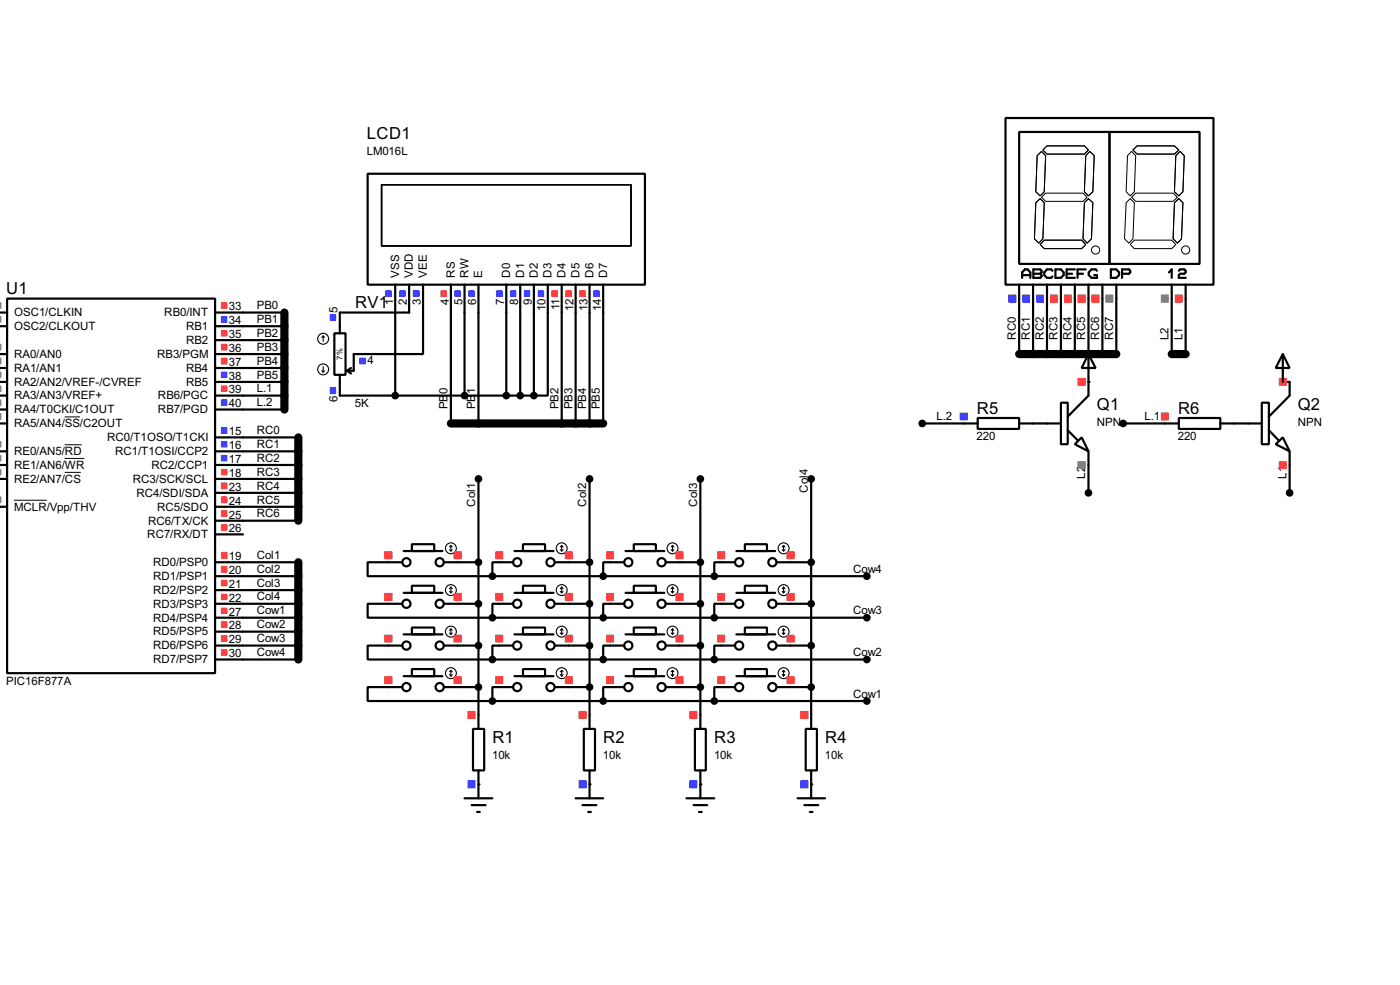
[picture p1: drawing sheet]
<svg xmlns="http://www.w3.org/2000/svg" width="256mm" height="180mm" viewBox="0 0 256 180" stroke-linecap="round" stroke-linejoin="round" font-family="sans-serif">
<path d="M52.1 57.2v17.8M82.6 77.5h27.9M186.7 64.8h17.8M214.7 64.8h2.5M54.7 80.1v15.2M54.7 102.9v17.8" fill="none" stroke="#000" stroke-width="1.5"/>
<g fill="none" stroke="#000" stroke-width=".4">
<path d="M67.4 31.8h50.8v20.3h-50.8zM184.2 21.6h38.1v30.5h-38.1zM186.7 24.2h16.6v24.1h-16.6zM203.3 24.2h16.5v24.1h-16.5zM0 57.2h1.3M0 59.7h1.3M1.3 54.7h38.1v68.5h-38.1zM39.4 57.2h12.7M39.4 59.7h12.7M72.4 52.1v20.3M75 52.1v5.1h-12.7v3.8M77.5 52.1v12.7h-12.7v3.1h-1.2"/>
<path d="M82.6 52.1v25.4M85.1 52.1v20.3M87.7 52.1v25.4M92.8 52.1v20.3M95.3 52.1v20.3M97.8 52.1v20.3M100.4 52.1v20.3h-2.6M102.9 52.1v25.4M105.5 52.1v25.4M108 52.1v25.4M110.5 52.1v25.4M186.7 52.1v12.7"/>
<path d="M187.3 50.9v-1l.5-.6h.5l.5 .6v1M187.3 50.4h1.5M189.3 52.1v12.7M189.3 49.3h1.3l.2 .3v.3l-.2 .2 .2 .3v.2l-.2 .3h-1.3zM189.3 50.1h1.3M191.8 52.1v12.7M192.8 49.6l-.2-.3h-.8l-.5 .6v.5l.5 .5h.8l.2-.3M193.4 49.3h1l.5 .6v.5l-.5 .5h-1zM194.4 52.1v12.7M195.4 50.1h1M196.9 52.1v12.7M196.9 49.3h-1.5v1.6h1.5"/>
<path d="M197.4 50.1h1M198.9 49.3h-1.5v1.6M199.4 52.1v20.3l-3.8 3.9M201 49.6l-.3-.3h-.7l-.5 .6v.5l.5 .5h1v-.5h-.5M202 52.1v12.7M203.5 49.3h1l.5 .6v.5l-.5 .5h-1zM204.5 52.1v12.7M205.6 50.1h1.2l.3-.2v-.3l-.3-.3h-1.2v1.6M214.2 49.9l.5-.6v1.6M214.7 52.1v12.7M216 49.6l.2-.3h.8l.2 .3v.3l-.2 .2h-.8l-.2 .3v.5h1.2M217.2 52.1v12.7"/>
<path d="M0 72.4h1.3M0 69.9h1.3M0 64.8h1.3M0 67.4h1.3M0 77.5h1.3M0 75h1.3M39.4 72.4h12.7M39.4 69.9h12.7M39.4 62.3h12.7M39.4 64.8h12.7M39.4 67.4h12.7M39.4 75h12.7"/>
<path d="M61.3 61h2v7.6h-2zM62.3 68.6v3.8h35.5M63.6 67.9l.7 .5M64.3 67.4l-.7 .5M169 77.5h10.1M179.1 76.5h7.6v2h-7.6zM186.7 77.5h7.7M194.4 73.7h1.2v7.6h-1.2zM195.6 78.8l1.8 1.8M199.4 64.8l1.3 2.6h-2.5zM205.8 77.5h10.2M216 76.5h7.6v2h-7.6z"/>
<path d="M223.6 77.5h7.6M231.2 73.7h1.3v7.6h-1.3zM232.5 78.8l1.7 1.8M235 64.8l1.3 2.6h-2.6zM235 64.8v5.1h1.3v2.5l-3.8 3.9M0 82.6h1.3M0 85.1h1.3M0 87.7h1.3M0 92.8h1.3M39.4 80.1h15.3M39.4 95.3h15.3M39.4 82.6h15.3"/>
<path d="M39.4 85.1h15.3M39.4 87.7h15.3M39.4 90.2h15.3M39.4 92.8h15.3M39.4 97.8h5.1M75.5 99.6h4.1v1.3h-4.1zM87.7 87.7v45.7M95.8 99.6h4.1v1.3h-4.1zM108 87.7v45.7M116.1 99.6h4.1v1.3h-4.1zM128.3 87.7v45.7M136.5 99.6h4v1.3h-4z"/>
<path d="M148.6 87.7v45.7M196.9 81.3l1.3-1.2 1.2 2.5zM199.4 82.6v7.6M233.7 81.3l1.3-1.2 1.3 2.5zM236.3 82.6v7.6M39.4 102.9h15.3M39.4 110.5h15.3M39.4 118.2h15.3M39.4 105.5h15.3M39.4 113.1h15.3M39.4 108h15.3M39.4 115.6h15.3"/>
<path d="M73.7 102.9h-6.3v2.6h22.8M73.7 110.5h-6.3v2.6h22.8M73.7 118.2h-6.3v2.5h22.8M74 100.9h7.1M74 108.5h7.1M74 116.1h7.1M75.5 107.2h4.1v1.3h-4.1zM75.5 114.9h4.1v1.2h-4.1zM81.3 102.9h6.4M81.3 110.5h6.4M81.3 118.2h6.4M90.2 105.5h68.6"/>
<path d="M90.2 113.1h68.6M94 102.9h-3.8v2.6M94 110.5h-3.8v2.6M94 118.2h-3.8v2.5M94.3 100.9h7.1M94.3 108.5h7.1M94.3 116.1h7.1M95.8 107.2h4.1v1.3h-4.1zM95.8 114.9h4.1v1.2h-4.1zM101.7 102.9h6.3M101.7 110.5h6.3M101.7 118.2h6.3"/>
<path d="M114.4 102.9h-3.9v2.6M114.4 110.5h-3.9v2.6M114.4 118.2h-3.9v2.5M114.6 100.9h7.1M114.6 108.5h7.1M114.6 116.1h7.1M116.1 107.2h4.1v1.3h-4.1zM116.1 114.9h4.1v1.2h-4.1zM122 102.9h6.3M122 110.5h6.3M122 118.2h6.3M134.7 102.9h-3.8v2.6"/>
<path d="M134.7 110.5h-3.8v2.6M134.7 118.2h-3.8v2.5M134.9 100.9h7.1M134.9 108.5h7.1M134.9 116.1h7.1M136.5 107.2h4v1.3h-4zM136.5 114.9h4v1.2h-4zM142.3 102.9h6.3M142.3 110.5h6.3M142.3 118.2h6.3M39.4 120.7h15.3M73.7 125.8h-6.3v2.5h22.8"/>
<path d="M74 123.8h7.1M75.5 122.5h4.1v1.3h-4.1zM81.3 125.8h6.4M86.7 133.4h2v7.6h-2zM90.2 120.7h68.6M90.2 128.3h68.6M94 125.8h-3.8v2.5M94.3 123.8h7.1M95.8 122.5h4.1v1.3h-4.1zM101.7 125.8h6.3M107 133.4h2v7.6h-2zM114.4 125.8h-3.9v2.5"/>
<path d="M114.6 123.8h7.1M116.1 122.5h4.1v1.3h-4.1zM122 125.8h6.3M127.3 133.4h2v7.6h-2zM134.7 125.8h-3.8v2.5M134.9 123.8h7.1M136.5 122.5h4v1.3h-4zM142.3 125.8h6.3M147.6 133.4h2.1v7.6h-2.1zM85.1 146.1h5.1M86.4 147.4h2.6M87.4 148.6h.5"/>
<path d="M87.7 141v5.1M105.5 146.1h5M106.7 147.4h2.6M107.8 148.6h.5M108 141v5.1M125.8 146.1h5.1M127.1 147.4h2.5M128.1 148.6h.5M128.3 141v5.1M146.1 146.1h5.1M147.4 147.4h2.5M148.4 148.6h.5"/>
<path d="M148.6 141v5.1"/>
<circle cx="74.4" cy="102.9" r=".75"/>
<circle cx="74.4" cy="110.5" r=".75"/>
<circle cx="74.4" cy="118.2" r=".75"/>
<circle cx="80.5" cy="118.2" r=".75"/>
<circle cx="80.5" cy="102.9" r=".75"/>
<circle cx="80.5" cy="110.5" r=".75"/>
<circle cx="94.7" cy="118.2" r=".75"/>
<circle cx="94.7" cy="110.5" r=".75"/>
<circle cx="94.7" cy="102.9" r=".75"/>
<circle cx="100.8" cy="110.5" r=".75"/>
<circle cx="100.8" cy="118.2" r=".75"/>
<circle cx="100.8" cy="102.9" r=".75"/>
<circle cx="115.1" cy="110.5" r=".75"/>
<circle cx="115.1" cy="118.2" r=".75"/>
<circle cx="115.1" cy="102.9" r=".75"/>
<circle cx="121.2" cy="102.9" r=".75"/>
<circle cx="121.2" cy="110.5" r=".75"/>
<circle cx="121.2" cy="118.2" r=".75"/>
<circle cx="135.4" cy="118.2" r=".75"/>
<circle cx="135.4" cy="102.9" r=".75"/>
<circle cx="135.4" cy="110.5" r=".75"/>
<circle cx="141.5" cy="118.2" r=".75"/>
<circle cx="141.5" cy="110.5" r=".75"/>
<circle cx="141.5" cy="102.9" r=".75"/>
<circle cx="74.4" cy="125.8" r=".75"/>
<circle cx="80.5" cy="125.8" r=".75"/>
<circle cx="94.7" cy="125.8" r=".75"/>
<circle cx="100.8" cy="125.8" r=".75"/>
<circle cx="115.1" cy="125.8" r=".75"/>
<circle cx="121.2" cy="125.8" r=".75"/>
<circle cx="135.4" cy="125.8" r=".75"/>
<circle cx="141.5" cy="125.8" r=".75"/>
</g>
<g fill="#000">
<circle cx="199.4" cy="69.9" r=".2"/>
<circle cx="87.7" cy="143.6" r=".2"/>
<circle cx="108" cy="143.6" r=".2"/>
<circle cx="128.3" cy="143.6" r=".2"/>
<circle cx="148.6" cy="143.6" r=".2"/>
</g>
<g fill="none" stroke="#000" stroke-width=".2">
<path d="M59 67.9l.2 .2M59.2 61.5l-.2 .3M59.2 61.5l.3 .3M59.2 61.5v1M59.2 67.1v1M59.5 67.9l-.3 .2M82.6 99.9v1M82.6 99.9l-.2 .2M82.6 99.9l.3 .2M102.9 99.9v1M102.9 99.9l-.2 .2M102.9 99.9l.3 .2"/>
<path d="M123.2 99.9v1M123.2 99.9l-.2 .2M123.2 99.9l.3 .2M143.6 99.9v1M143.6 99.9l-.3 .2M143.6 99.9l.2 .2M82.4 100.6l.2 .3M82.4 108.3l.2 .2M82.4 115.9l.2 .2M82.6 107.5v1M82.6 115.1v1M82.6 107.5l-.2 .3"/>
<path d="M82.6 107.5l.3 .3M82.6 115.1l-.2 .3M82.6 115.1l.3 .3M82.9 100.6l-.3 .3M82.9 108.3l-.3 .2M82.9 115.9l-.3 .2M102.7 100.6l.2 .3M102.7 108.3l.2 .2M102.7 115.9l.2 .2M102.9 107.5v1M102.9 115.1v1M102.9 107.5l-.2 .3"/>
<path d="M102.9 107.5l.3 .3M102.9 115.1l-.2 .3M102.9 115.1l.3 .3M103.2 100.6l-.3 .3M103.2 108.3l-.3 .2M103.2 115.9l-.3 .2M123 100.6l.2 .3M123 108.3l.2 .2M123 115.9l.2 .2M123.2 107.5v1M123.2 115.1v1M123.2 107.5l-.2 .3"/>
<path d="M123.2 107.5l.3 .3M123.2 115.1l-.2 .3M123.2 115.1l.3 .3M123.5 100.6l-.3 .3M123.5 108.3l-.3 .2M123.5 115.9l-.3 .2M143.3 100.6l.3 .3M143.3 108.3l.3 .2M143.3 115.9l.3 .2M143.6 107.5v1M143.6 115.1v1M143.6 107.5l-.3 .3"/>
<path d="M143.6 107.5l.2 .3M143.6 115.1l-.3 .3M143.6 115.1l.2 .3M143.8 100.6l-.2 .3M143.8 108.3l-.2 .2M143.8 115.9l-.2 .2M82.4 123.5l.2 .3M82.6 122.7v1.1M82.6 122.7l-.2 .3M82.6 122.7l.3 .3M82.9 123.5l-.3 .3M102.7 123.5l.2 .3"/>
<path d="M102.9 122.7v1.1M102.9 122.7l-.2 .3M102.9 122.7l.3 .3M103.2 123.5l-.3 .3M123 123.5l.2 .3M123.2 122.7v1.1M123.2 122.7l-.2 .3M123.2 122.7l.3 .3M123.5 123.5l-.3 .3M143.3 123.5l.3 .3M143.6 122.7v1.1M143.6 122.7l-.3 .3"/>
<path d="M143.6 122.7l.2 .3M143.8 123.5l-.2 .3"/>
<circle cx="59.2" cy="62" r="1"/>
<circle cx="59.2" cy="67.6" r="1"/>
<circle cx="82.6" cy="100.4" r="1"/>
<circle cx="82.6" cy="115.6" r="1"/>
<circle cx="82.6" cy="108" r="1"/>
<circle cx="102.9" cy="108" r="1"/>
<circle cx="102.9" cy="100.4" r="1"/>
<circle cx="102.9" cy="115.6" r="1"/>
<circle cx="123.2" cy="108" r="1"/>
<circle cx="123.2" cy="100.4" r="1"/>
<circle cx="123.2" cy="115.6" r="1"/>
<circle cx="143.5" cy="100.4" r="1"/>
<circle cx="143.5" cy="108" r="1"/>
<circle cx="143.5" cy="115.6" r="1"/>
<circle cx="82.6" cy="123.2" r="1"/>
<circle cx="102.9" cy="123.2" r="1"/>
<circle cx="123.2" cy="123.2" r="1"/>
<circle cx="143.5" cy="123.2" r="1"/>
</g>
<g fill="none" stroke="#ff4040" stroke-width=".18">
<path d="M40.6 55.4h1M40.6 55.5h1M40.6 55.6h1M40.6 55.7h1M40.6 55.8h1M40.6 55.9h1M40.6 56h1M40.6 56.1h1M40.6 56.2h1M40.6 56.3h1M40.6 56.4h1M80.8 53.3h1"/>
<path d="M80.8 53.4h1M80.8 53.5h1M80.8 53.6h1M80.8 53.7h1M80.8 53.8h1M80.8 53.9h1M80.8 54h1M80.8 54.1h1M80.8 54.2h1M80.8 54.3h1M101.1 53.3h1.1M101.1 53.4h1.1"/>
<path d="M101.1 53.5h1.1M101.1 53.6h1.1M101.1 53.7h1.1M101.1 53.8h1.1M101.1 53.9h1.1M101.1 54h1.1M101.1 54.1h1.1M101.1 54.2h1.1M101.1 54.3h1.1M103.7 53.3h1M103.7 53.4h1M103.7 53.5h1"/>
<path d="M103.7 53.6h1M103.7 53.7h1M103.7 53.8h1M103.7 53.9h1M103.7 54h1M103.7 54.1h1M103.7 54.2h1M103.7 54.3h1M106.2 53.3h1M106.2 53.4h1M106.2 53.5h1M106.2 53.6h1"/>
<path d="M106.2 53.7h1M106.2 53.8h1M106.2 53.9h1M106.2 54h1M106.2 54.1h1M106.2 54.2h1M106.2 54.3h1M192.5 54h1.2M192.5 54.1h1.2M192.5 54.2h1.2M192.5 54.3h1.2M192.5 54.4h1.2"/>
<path d="M192.5 54.5h1.2M192.5 54.6h1.2M192.5 54.7h1.2M192.5 54.8h1.2M192.5 54.9h1.2M192.5 55h1.2M192.5 55.1h1.2M192.5 55.2h1.2M192.5 55.3h1.2M195 54h1.3M195 54.1h1.3M195 54.2h1.3"/>
<path d="M195 54.3h1.3M195 54.4h1.3M195 54.5h1.3M195 54.6h1.3M195 54.7h1.3M195 54.8h1.3M195 54.9h1.3M195 55h1.3M195 55.1h1.3M195 55.2h1.3M195 55.3h1.3M197.5 54h1.3"/>
<path d="M197.5 54.1h1.3M197.5 54.2h1.3M197.5 54.3h1.3M197.5 54.4h1.3M197.5 54.5h1.3M197.5 54.6h1.3M197.5 54.7h1.3M197.5 54.8h1.3M197.5 54.9h1.3M197.5 55h1.3M197.5 55.1h1.3M197.5 55.2h1.3"/>
<path d="M197.5 55.3h1.3M200.1 54h1.2M200.1 54.1h1.2M200.1 54.2h1.2M200.1 54.3h1.2M200.1 54.4h1.2M200.1 54.5h1.2M200.1 54.6h1.2M200.1 54.7h1.2M200.1 54.8h1.2M200.1 54.9h1.2M200.1 55h1.2"/>
<path d="M200.1 55.1h1.2M200.1 55.2h1.2M200.1 55.3h1.2M215.3 54h1.3M215.3 54.1h1.3M215.3 54.2h1.3M215.3 54.3h1.3M215.3 54.4h1.3M215.3 54.5h1.3M215.3 54.6h1.3M215.3 54.7h1.3M215.3 54.8h1.3"/>
<path d="M215.3 54.9h1.3M215.3 55h1.3M215.3 55.1h1.3M215.3 55.2h1.3M215.3 55.3h1.3M40.6 70.7h1M40.6 70.8h1M40.6 70.9h1M40.6 71h1M40.6 71.1h1M40.6 71.2h1M40.6 71.3h1"/>
<path d="M40.6 71.4h1M40.6 71.5h1M40.6 71.6h1M40.6 71.7h1M40.6 65.6h1M40.6 65.7h1M40.6 65.8h1M40.6 65.9h1M40.6 66h1M40.6 66.1h1M40.6 66.2h1M40.6 66.3h1"/>
<path d="M40.6 66.4h1M40.6 66.5h1M40.6 66.6h1M40.6 63h1M40.6 63.1h1M40.6 63.2h1M40.6 63.3h1M40.6 63.4h1M40.6 63.5h1M40.6 63.6h1M40.6 63.7h1M40.6 63.8h1"/>
<path d="M40.6 63.9h1M40.6 64h1M40.6 64.1h1M40.6 60.5h1M40.6 60.6h1M40.6 60.7h1M40.6 60.8h1M40.6 60.9h1M40.6 61h1M40.6 61.1h1M40.6 61.2h1M40.6 61.3h1"/>
<path d="M40.6 61.4h1M40.6 61.5h1M197.5 69.3h1.3M197.5 69.4h1.3M197.5 69.5h1.3M197.5 69.6h1.3M197.5 69.7h1.3M197.5 69.8h1.3M197.5 69.9h1.3M197.5 70h1.3M197.5 70.1h1.3M197.5 70.2h1.3"/>
<path d="M197.5 70.3h1.3M197.5 70.4h1.3M197.5 70.5h1.3M212.8 75.6h1.2M212.8 75.7h1.2M212.8 75.8h1.2M212.8 75.9h1.2M212.8 76h1.2M212.8 76.1h1.2M212.8 76.2h1.2M212.8 76.3h1.2M212.8 76.4h1.2"/>
<path d="M212.8 76.5h1.2M212.8 76.6h1.2M212.8 76.7h1.2M212.8 76.8h1.2M212.8 76.9h1.2M234.4 69.3h1.2M234.4 69.4h1.2M234.4 69.5h1.2M234.4 69.6h1.2M234.4 69.7h1.2M234.4 69.8h1.2M234.4 69.9h1.2"/>
<path d="M234.4 70h1.2M234.4 70.1h1.2M234.4 70.2h1.2M234.4 70.3h1.2M234.4 70.4h1.2M234.4 70.5h1.2M40.6 85.9h1M40.6 86h1M40.6 86.1h1M40.6 86.2h1M40.6 86.3h1M40.6 86.4h1"/>
<path d="M40.6 86.5h1M40.6 86.6h1M40.6 86.7h1M40.6 86.8h1M40.6 86.9h1M40.6 96.1h1M40.6 96.2h1M40.6 96.3h1M40.6 96.4h1M40.6 96.5h1M40.6 96.6h1M40.6 96.7h1"/>
<path d="M40.6 96.8h1M40.6 96.9h1M40.6 97h1M40.6 97.1h1M40.6 93.5h1M40.6 93.6h1M40.6 93.7h1M40.6 93.8h1M40.6 93.9h1M40.6 94h1M40.6 94.1h1M40.6 94.2h1"/>
<path d="M40.6 94.3h1M40.6 94.4h1M40.6 94.5h1M40.6 91h1M40.6 91.1h1M40.6 91.2h1M40.6 91.3h1M40.6 91.4h1M40.6 91.5h1M40.6 91.6h1M40.6 91.7h1M40.6 91.8h1"/>
<path d="M40.6 91.9h1M40.6 92h1M40.6 88.4h1M40.6 88.5h1M40.6 88.6h1M40.6 88.7h1M40.6 88.8h1M40.6 88.9h1M40.6 89h1M40.6 89.1h1M40.6 89.2h1M40.6 89.3h1"/>
<path d="M40.6 89.4h1M40.6 89.5h1M234.4 84.5h1.2M234.4 84.6h1.2M234.4 84.7h1.2M234.4 84.8h1.2M234.4 84.9h1.2M234.4 85h1.2M234.4 85.1h1.2M234.4 85.2h1.2M234.4 85.3h1.2M234.4 85.4h1.2"/>
<path d="M234.4 85.5h1.2M234.4 85.6h1.2M234.4 85.7h1.2M234.4 85.8h1.2M40.6 101.1h1M40.6 101.2h1M40.6 101.3h1M40.6 101.4h1M40.6 101.5h1M40.6 101.6h1M40.6 101.7h1M40.6 101.8h1"/>
<path d="M40.6 101.9h1M40.6 102h1M40.6 102.1h1M40.6 102.2h1M40.6 108.8h1M40.6 108.9h1M40.6 109h1M40.6 109.1h1M40.6 109.2h1M40.6 109.3h1M40.6 109.4h1M40.6 109.5h1"/>
<path d="M40.6 109.6h1M40.6 109.7h1M40.6 109.8h1M40.6 116.4h1M40.6 116.5h1M40.6 116.6h1M40.6 116.7h1M40.6 116.8h1M40.6 116.9h1M40.6 117h1M40.6 117.1h1M40.6 117.2h1"/>
<path d="M40.6 117.3h1M40.6 117.4h1M40.6 103.7h1M40.6 103.8h1M40.6 103.9h1M40.6 104h1M40.6 104.1h1M40.6 104.2h1M40.6 104.3h1M40.6 104.4h1M40.6 104.5h1M40.6 104.6h1"/>
<path d="M40.6 104.7h1M40.6 118.9h1M40.6 119h1M40.6 119.1h1M40.6 119.2h1M40.6 119.3h1M40.6 119.4h1M40.6 119.5h1M40.6 119.6h1M40.6 119.7h1M40.6 119.8h1M40.6 119.9h1"/>
<path d="M40.6 113.8h1M40.6 113.9h1M40.6 114h1M40.6 114.1h1M40.6 114.2h1M40.6 114.3h1M40.6 114.4h1M40.6 114.5h1M40.6 114.6h1M40.6 114.7h1M40.6 114.8h1M40.6 114.9h1"/>
<path d="M40.6 111.3h1M40.6 111.4h1M40.6 111.5h1M40.6 111.6h1M40.6 111.7h1M40.6 111.8h1M40.6 111.9h1M40.6 112h1M40.6 112.1h1M40.6 112.2h1M40.6 112.3h1M40.6 106.2h1"/>
<path d="M40.6 106.3h1M40.6 106.4h1M40.6 106.5h1M40.6 106.6h1M40.6 106.7h1M40.6 106.8h1M40.6 106.9h1M40.6 107h1M40.6 107.1h1M40.6 107.2h1M70.5 101h1.3M70.5 101.1h1.3"/>
<path d="M70.5 101.2h1.3M70.5 101.3h1.3M70.5 101.4h1.3M70.5 101.5h1.3M70.5 101.6h1.3M70.5 101.7h1.3M70.5 101.8h1.3M70.5 101.9h1.3M70.5 102h1.3M70.5 102.1h1.3M70.5 102.2h1.3M70.5 102.3h1.3"/>
<path d="M70.5 108.6h1.3M70.5 108.7h1.3M70.5 108.8h1.3M70.5 108.9h1.3M70.5 109h1.3M70.5 109.1h1.3M70.5 109.2h1.3M70.5 109.3h1.3M70.5 109.4h1.3M70.5 109.5h1.3M70.5 109.6h1.3M70.5 109.7h1.3"/>
<path d="M70.5 109.8h1.3M70.5 109.9h1.3M70.5 116.3h1.3M70.5 116.4h1.3M70.5 116.5h1.3M70.5 116.6h1.3M70.5 116.7h1.3M70.5 116.8h1.3M70.5 116.9h1.3M70.5 117h1.3M70.5 117.1h1.3M70.5 117.2h1.3"/>
<path d="M70.5 117.3h1.3M70.5 117.4h1.3M70.5 117.5h1.3M83.2 101h1.3M83.2 101.1h1.3M83.2 101.2h1.3M83.2 101.3h1.3M83.2 101.4h1.3M83.2 101.5h1.3M83.2 101.6h1.3M83.2 101.7h1.3M83.2 101.8h1.3"/>
<path d="M83.2 101.9h1.3M83.2 102h1.3M83.2 102.1h1.3M83.2 102.2h1.3M83.2 102.3h1.3M83.2 108.6h1.3M83.2 108.7h1.3M83.2 108.8h1.3M83.2 108.9h1.3M83.2 109h1.3M83.2 109.1h1.3M83.2 109.2h1.3"/>
<path d="M83.2 109.3h1.3M83.2 109.4h1.3M83.2 109.5h1.3M83.2 109.6h1.3M83.2 109.7h1.3M83.2 109.8h1.3M83.2 109.9h1.3M83.2 116.3h1.3M83.2 116.4h1.3M83.2 116.5h1.3M83.2 116.6h1.3M83.2 116.7h1.3"/>
<path d="M83.2 116.8h1.3M83.2 116.9h1.3M83.2 117h1.3M83.2 117.1h1.3M83.2 117.2h1.3M83.2 117.3h1.3M83.2 117.4h1.3M83.2 117.5h1.3M90.9 101h1.2M90.9 101.1h1.2M90.9 101.2h1.2M90.9 101.3h1.2"/>
<path d="M90.9 101.4h1.2M90.9 101.5h1.2M90.9 101.6h1.2M90.9 101.7h1.2M90.9 101.8h1.2M90.9 101.9h1.2M90.9 102h1.2M90.9 102.1h1.2M90.9 102.2h1.2M90.9 102.3h1.2M90.9 108.6h1.2M90.9 108.7h1.2"/>
<path d="M90.9 108.8h1.2M90.9 108.9h1.2M90.9 109h1.2M90.9 109.1h1.2M90.9 109.2h1.2M90.9 109.3h1.2M90.9 109.4h1.2M90.9 109.5h1.2M90.9 109.6h1.2M90.9 109.7h1.2M90.9 109.8h1.2M90.9 109.9h1.2"/>
<path d="M90.9 116.3h1.2M90.9 116.4h1.2M90.9 116.5h1.2M90.9 116.6h1.2M90.9 116.7h1.2M90.9 116.8h1.2M90.9 116.9h1.2M90.9 117h1.2M90.9 117.1h1.2M90.9 117.2h1.2M90.9 117.3h1.2M90.9 117.4h1.2"/>
<path d="M90.9 117.5h1.2M103.6 101h1.2M103.6 101.1h1.2M103.6 101.2h1.2M103.6 101.3h1.2M103.6 101.4h1.2M103.6 101.5h1.2M103.6 101.6h1.2M103.6 101.7h1.2M103.6 101.8h1.2M103.6 101.9h1.2M103.6 102h1.2"/>
<path d="M103.6 102.1h1.2M103.6 102.2h1.2M103.6 102.3h1.2M103.6 108.6h1.2M103.6 108.7h1.2M103.6 108.8h1.2M103.6 108.9h1.2M103.6 109h1.2M103.6 109.1h1.2M103.6 109.2h1.2M103.6 109.3h1.2M103.6 109.4h1.2"/>
<path d="M103.6 109.5h1.2M103.6 109.6h1.2M103.6 109.7h1.2M103.6 109.8h1.2M103.6 109.9h1.2M103.6 116.3h1.2M103.6 116.4h1.2M103.6 116.5h1.2M103.6 116.6h1.2M103.6 116.7h1.2M103.6 116.8h1.2M103.6 116.9h1.2"/>
<path d="M103.6 117h1.2M103.6 117.1h1.2M103.6 117.2h1.2M103.6 117.3h1.2M103.6 117.4h1.2M103.6 117.5h1.2M111.2 101h1.2M111.2 101.1h1.2M111.2 101.2h1.2M111.2 101.3h1.2M111.2 101.4h1.2M111.2 101.5h1.2"/>
<path d="M111.2 101.6h1.2M111.2 101.7h1.2M111.2 101.8h1.2M111.2 101.9h1.2M111.2 102h1.2M111.2 102.1h1.2M111.2 102.2h1.2M111.2 102.3h1.2M111.2 108.6h1.2M111.2 108.7h1.2M111.2 108.8h1.2M111.2 108.9h1.2"/>
<path d="M111.2 109h1.2M111.2 109.1h1.2M111.2 109.2h1.2M111.2 109.3h1.2M111.2 109.4h1.2M111.2 109.5h1.2M111.2 109.6h1.2M111.2 109.7h1.2M111.2 109.8h1.2M111.2 109.9h1.2M111.2 116.3h1.2M111.2 116.4h1.2"/>
<path d="M111.2 116.5h1.2M111.2 116.6h1.2M111.2 116.7h1.2M111.2 116.8h1.2M111.2 116.9h1.2M111.2 117h1.2M111.2 117.1h1.2M111.2 117.2h1.2M111.2 117.3h1.2M111.2 117.4h1.2M111.2 117.5h1.2M123.9 101h1.2"/>
<path d="M123.9 101.1h1.2M123.9 101.2h1.2M123.9 101.3h1.2M123.9 101.4h1.2M123.9 101.5h1.2M123.9 101.6h1.2M123.9 101.7h1.2M123.9 101.8h1.2M123.9 101.9h1.2M123.9 102h1.2M123.9 102.1h1.2M123.9 102.2h1.2"/>
<path d="M123.9 102.3h1.2M123.9 108.6h1.2M123.9 108.7h1.2M123.9 108.8h1.2M123.9 108.9h1.2M123.9 109h1.2M123.9 109.1h1.2M123.9 109.2h1.2M123.9 109.3h1.2M123.9 109.4h1.2M123.9 109.5h1.2M123.9 109.6h1.2"/>
<path d="M123.9 109.7h1.2M123.9 109.8h1.2M123.9 109.9h1.2M123.9 116.3h1.2M123.9 116.4h1.2M123.9 116.5h1.2M123.9 116.6h1.2M123.9 116.7h1.2M123.9 116.8h1.2M123.9 116.9h1.2M123.9 117h1.2M123.9 117.1h1.2"/>
<path d="M123.9 117.2h1.2M123.9 117.3h1.2M123.9 117.4h1.2M123.9 117.5h1.2M131.5 101h1.3M131.5 101.1h1.3M131.5 101.2h1.3M131.5 101.3h1.3M131.5 101.4h1.3M131.5 101.5h1.3M131.5 101.6h1.3M131.5 101.7h1.3"/>
<path d="M131.5 101.8h1.3M131.5 101.9h1.3M131.5 102h1.3M131.5 102.1h1.3M131.5 102.2h1.3M131.5 102.3h1.3M131.5 108.6h1.3M131.5 108.7h1.3M131.5 108.8h1.3M131.5 108.9h1.3M131.5 109h1.3M131.5 109.1h1.3"/>
<path d="M131.5 109.2h1.3M131.5 109.3h1.3M131.5 109.4h1.3M131.5 109.5h1.3M131.5 109.6h1.3M131.5 109.7h1.3M131.5 109.8h1.3M131.5 109.9h1.3M131.5 116.3h1.3M131.5 116.4h1.3M131.5 116.5h1.3M131.5 116.6h1.3"/>
<path d="M131.5 116.7h1.3M131.5 116.8h1.3M131.5 116.9h1.3M131.5 117h1.3M131.5 117.1h1.3M131.5 117.2h1.3M131.5 117.3h1.3M131.5 117.4h1.3M131.5 117.5h1.3M144.2 101h1.3M144.2 101.1h1.3M144.2 101.2h1.3"/>
<path d="M144.2 101.3h1.3M144.2 101.4h1.3M144.2 101.5h1.3M144.2 101.6h1.3M144.2 101.7h1.3M144.2 101.8h1.3M144.2 101.9h1.3M144.2 102h1.3M144.2 102.1h1.3M144.2 102.2h1.3M144.2 102.3h1.3M144.2 108.6h1.3"/>
<path d="M144.2 108.7h1.3M144.2 108.8h1.3M144.2 108.9h1.3M144.2 109h1.3M144.2 109.1h1.3M144.2 109.2h1.3M144.2 109.3h1.3M144.2 109.4h1.3M144.2 109.5h1.3M144.2 109.6h1.3M144.2 109.7h1.3M144.2 109.8h1.3"/>
<path d="M144.2 109.9h1.3M144.2 116.3h1.3M144.2 116.4h1.3M144.2 116.5h1.3M144.2 116.6h1.3M144.2 116.7h1.3M144.2 116.8h1.3M144.2 116.9h1.3M144.2 117h1.3M144.2 117.1h1.3M144.2 117.2h1.3M144.2 117.3h1.3"/>
<path d="M144.2 117.4h1.3M144.2 117.5h1.3M70.5 123.9h1.3M70.5 124h1.3M70.5 124.1h1.3M70.5 124.2h1.3M70.5 124.3h1.3M70.5 124.4h1.3M70.5 124.5h1.3M70.5 124.6h1.3M70.5 124.7h1.3M70.5 124.8h1.3"/>
<path d="M70.5 124.9h1.3M70.5 125h1.3M70.5 125.1h1.3M83.2 123.9h1.3M83.2 124h1.3M83.2 124.1h1.3M83.2 124.2h1.3M83.2 124.3h1.3M83.2 124.4h1.3M83.2 124.5h1.3M83.2 124.6h1.3M83.2 124.7h1.3"/>
<path d="M83.2 124.8h1.3M83.2 124.9h1.3M83.2 125h1.3M83.2 125.1h1.3M85.8 130.2h1.2M85.8 130.3h1.2M85.8 130.4h1.2M85.8 130.5h1.2M85.8 130.6h1.2M85.8 130.7h1.2M85.8 130.8h1.2M85.8 130.9h1.2"/>
<path d="M85.8 131h1.2M85.8 131.1h1.2M85.8 131.2h1.2M85.8 131.3h1.2M85.8 131.4h1.2M85.8 131.5h1.2M90.9 123.9h1.2M90.9 124h1.2M90.9 124.1h1.2M90.9 124.2h1.2M90.9 124.3h1.2M90.9 124.4h1.2"/>
<path d="M90.9 124.5h1.2M90.9 124.6h1.2M90.9 124.7h1.2M90.9 124.8h1.2M90.9 124.9h1.2M90.9 125h1.2M90.9 125.1h1.2M103.6 123.9h1.2M103.6 124h1.2M103.6 124.1h1.2M103.6 124.2h1.2M103.6 124.3h1.2"/>
<path d="M103.6 124.4h1.2M103.6 124.5h1.2M103.6 124.6h1.2M103.6 124.7h1.2M103.6 124.8h1.2M103.6 124.9h1.2M103.6 125h1.2M103.6 125.1h1.2M106.1 130.2h1.3M106.1 130.3h1.3M106.1 130.4h1.3M106.1 130.5h1.3"/>
<path d="M106.1 130.6h1.3M106.1 130.7h1.3M106.1 130.8h1.3M106.1 130.9h1.3M106.1 131h1.3M106.1 131.1h1.3M106.1 131.2h1.3M106.1 131.3h1.3M106.1 131.4h1.3M106.1 131.5h1.3M111.2 123.9h1.2M111.2 124h1.2"/>
<path d="M111.2 124.1h1.2M111.2 124.2h1.2M111.2 124.3h1.2M111.2 124.4h1.2M111.2 124.5h1.2M111.2 124.6h1.2M111.2 124.7h1.2M111.2 124.8h1.2M111.2 124.9h1.2M111.2 125h1.2M111.2 125.1h1.2M123.9 123.9h1.2"/>
<path d="M123.9 124h1.2M123.9 124.1h1.2M123.9 124.2h1.2M123.9 124.3h1.2M123.9 124.4h1.2M123.9 124.5h1.2M123.9 124.6h1.2M123.9 124.7h1.2M123.9 124.8h1.2M123.9 124.9h1.2M123.9 125h1.2M123.9 125.1h1.2"/>
<path d="M126.4 130.2h1.3M126.4 130.3h1.3M126.4 130.4h1.3M126.4 130.5h1.3M126.4 130.6h1.3M126.4 130.7h1.3M126.4 130.8h1.3M126.4 130.9h1.3M126.4 131h1.3M126.4 131.1h1.3M126.4 131.2h1.3M126.4 131.3h1.3"/>
<path d="M126.4 131.4h1.3M126.4 131.5h1.3M131.5 123.9h1.3M131.5 124h1.3M131.5 124.1h1.3M131.5 124.2h1.3M131.5 124.3h1.3M131.5 124.4h1.3M131.5 124.5h1.3M131.5 124.6h1.3M131.5 124.7h1.3M131.5 124.8h1.3"/>
<path d="M131.5 124.9h1.3M131.5 125h1.3M131.5 125.1h1.3M144.2 123.9h1.3M144.2 124h1.3M144.2 124.1h1.3M144.2 124.2h1.3M144.2 124.3h1.3M144.2 124.4h1.3M144.2 124.5h1.3M144.2 124.6h1.3M144.2 124.7h1.3"/>
<path d="M144.2 124.8h1.3M144.2 124.9h1.3M144.2 125h1.3M144.2 125.1h1.3M146.7 130.2h1.3M146.7 130.3h1.3M146.7 130.4h1.3M146.7 130.5h1.3M146.7 130.6h1.3M146.7 130.7h1.3M146.7 130.8h1.3M146.7 130.9h1.3"/>
<path d="M146.7 131h1.3M146.7 131.1h1.3M146.7 131.2h1.3M146.7 131.3h1.3M146.7 131.4h1.3M146.7 131.5h1.3"/>
</g>
<g fill="#000" stroke="#000" stroke-width=".4">
<circle cx="72.4" cy="72.4" r=".5"/>
<circle cx="85.1" cy="72.4" r=".5"/>
<circle cx="92.7" cy="72.4" r=".5"/>
<circle cx="95.3" cy="72.4" r=".5"/>
<circle cx="97.8" cy="72.4" r=".5"/>
<circle cx="168.9" cy="77.5" r=".5"/>
<circle cx="205.7" cy="77.5" r=".5"/>
<circle cx="87.6" cy="87.7" r=".5"/>
<circle cx="108" cy="87.7" r=".5"/>
<circle cx="128.3" cy="87.7" r=".5"/>
<circle cx="148.6" cy="87.7" r=".5"/>
<circle cx="199.4" cy="90.2" r=".5"/>
<circle cx="236.2" cy="90.2" r=".5"/>
<circle cx="87.6" cy="102.9" r=".5"/>
<circle cx="87.6" cy="118.2" r=".5"/>
<circle cx="87.6" cy="110.5" r=".5"/>
<circle cx="90.2" cy="105.5" r=".5"/>
<circle cx="90.2" cy="113.1" r=".5"/>
<circle cx="108" cy="118.2" r=".5"/>
<circle cx="108" cy="102.9" r=".5"/>
<circle cx="108" cy="110.5" r=".5"/>
<circle cx="110.5" cy="113.1" r=".5"/>
<circle cx="110.5" cy="105.5" r=".5"/>
<circle cx="128.3" cy="118.2" r=".5"/>
<circle cx="128.3" cy="102.9" r=".5"/>
<circle cx="128.3" cy="110.5" r=".5"/>
<circle cx="130.8" cy="113.1" r=".5"/>
<circle cx="130.8" cy="105.5" r=".5"/>
<circle cx="148.6" cy="102.9" r=".5"/>
<circle cx="148.6" cy="110.5" r=".5"/>
<circle cx="148.6" cy="118.2" r=".5"/>
<circle cx="158.8" cy="113.1" r=".5"/>
<circle cx="158.8" cy="105.5" r=".5"/>
<circle cx="87.6" cy="125.8" r=".5"/>
<circle cx="90.2" cy="120.7" r=".5"/>
<circle cx="90.2" cy="128.3" r=".5"/>
<circle cx="108" cy="125.8" r=".5"/>
<circle cx="110.5" cy="128.3" r=".5"/>
<circle cx="110.5" cy="120.7" r=".5"/>
<circle cx="128.3" cy="125.8" r=".5"/>
<circle cx="130.8" cy="128.3" r=".5"/>
<circle cx="130.8" cy="120.7" r=".5"/>
<circle cx="148.6" cy="125.8" r=".5"/>
<circle cx="158.8" cy="120.7" r=".5"/>
<circle cx="158.8" cy="128.3" r=".5"/>
</g>
<g fill="none" stroke="#000" stroke-width=".18">
<path d="M189.8 37.1l.8-.7 .7 .7-.2 6.6-.8 .8-.8-.8zM190 28.5l.8-.8 .8 .8-.3 6.6-.7 .8-.8-.8zM190.8 36.1l.8-.7h6.8l.8 .7-.8 .8h-6.8zM191.1 27.5l.7-.8h6.9l.7 .8-.7 .7h-6.9zM198.7 37.1l.7-.7 .8 .7-.2 6.6-.8 .8-.8-.8zM199.7 27.7l.8 .8-.3 6.6-.8 .8-.7-.8 .2-6.6zM206.3 37.1l.8-.7 .7 .7-.2 6.6-.8 .8-.8-.8zM207.3 36.1l.8-.7h6.8l.8 .7-.8 .8h-6.8zM207.3 27.7l.8 .8-.3 6.6-.7 .8-.8-.8 .3-6.6zM208.3 26.7h6.9l.8 .8-.8 .7h-6.9l-.7-.7zM215.2 37.1l.8-.7 .7 .7-.2 6.6-.8 .8-.8-.8zM215.4 28.5l.8-.8 .8 .8-.3 6.6-.7 .8-.8-.8z"/>
<path d="M191.3 44h6.9l.7 .8-.7 .7h-6.9l-.7-.7zM207.8 44h6.9l.7 .8-.7 .7h-6.9l-.7-.7zM11.9 76.3h2.8M2.6 91.6h6M11.9 81.4h3.1M11.9 83.9h3.6M11.9 86.5h2.9"/>
<circle cx="200.7" cy="45.8" r=".75"/>
<circle cx="217.2" cy="45.8" r=".75"/>
</g>
<g fill="none" stroke="#808080" stroke-width=".18">
<path d="M-.1 55.4h.3M-.1 55.5h.3M-.1 55.6h.3M-.1 55.7h.3M-.1 55.8h.3M-.1 55.9h.3M-.1 56h.3M-.1 56.1h.3M-.1 56.2h.3M-.1 56.3h.3M-.1 56.4h.3M-.1 58h.3"/>
<path d="M-.1 58.1h.3M-.1 58.2h.3M-.1 58.3h.3M-.1 58.4h.3M-.1 58.5h.3M-.1 58.6h.3M-.1 58.7h.3M-.1 58.8h.3M-.1 58.9h.3M-.1 59h.3M202.6 54h1.3M202.6 54.1h1.3"/>
<path d="M202.6 54.2h1.3M202.6 54.3h1.3M202.6 54.4h1.3M202.6 54.5h1.3M202.6 54.6h1.3M202.6 54.7h1.3M202.6 54.8h1.3M202.6 54.9h1.3M202.6 55h1.3M202.6 55.1h1.3M202.6 55.2h1.3M202.6 55.3h1.3"/>
<path d="M212.8 54h1.2M212.8 54.1h1.2M212.8 54.2h1.2M212.8 54.3h1.2M212.8 54.4h1.2M212.8 54.5h1.2M212.8 54.6h1.2M212.8 54.7h1.2M212.8 54.8h1.2M212.8 54.9h1.2M212.8 55h1.2M212.8 55.1h1.2"/>
<path d="M212.8 55.2h1.2M212.8 55.3h1.2M-.1 63h.3M-.1 63.1h.3M-.1 63.2h.3M-.1 63.3h.3M-.1 63.4h.3M-.1 63.5h.3M-.1 63.6h.3M-.1 63.7h.3M-.1 63.8h.3M-.1 63.9h.3"/>
<path d="M-.1 64h.3M-.1 64.1h.3M-.1 65.6h.3M-.1 65.7h.3M-.1 65.8h.3M-.1 65.9h.3M-.1 66h.3M-.1 66.1h.3M-.1 66.2h.3M-.1 66.3h.3M-.1 66.4h.3M-.1 66.5h.3"/>
<path d="M-.1 66.6h.3M-.1 68.1h.3M-.1 68.2h.3M-.1 68.3h.3M-.1 68.4h.3M-.1 68.5h.3M-.1 68.6h.3M-.1 68.7h.3M-.1 68.8h.3M-.1 68.9h.3M-.1 69h.3M-.1 69.1h.3"/>
<path d="M-.1 73.2h.3M-.1 73.3h.3M-.1 73.4h.3M-.1 73.5h.3M-.1 73.6h.3M-.1 73.7h.3M-.1 73.8h.3M-.1 73.9h.3M-.1 74h.3M-.1 74.1h.3M-.1 74.2h.3M-.1 75.7h.3"/>
<path d="M-.1 75.8h.3M-.1 75.9h.3M-.1 76h.3M-.1 76.1h.3M-.1 76.2h.3M-.1 76.3h.3M-.1 76.4h.3M-.1 76.5h.3M-.1 76.6h.3M-.1 76.7h.3M-.1 76.8h.3M-.1 70.7h.3"/>
<path d="M-.1 70.8h.3M-.1 70.9h.3M-.1 71h.3M-.1 71.1h.3M-.1 71.2h.3M-.1 71.3h.3M-.1 71.4h.3M-.1 71.5h.3M-.1 71.6h.3M-.1 71.7h.3M-.1 80.8h.3M-.1 80.9h.3"/>
<path d="M-.1 81h.3M-.1 81.1h.3M-.1 81.2h.3M-.1 81.3h.3M-.1 81.4h.3M-.1 81.5h.3M-.1 81.6h.3M-.1 81.7h.3M-.1 81.8h.3M-.1 83.4h.3M-.1 83.5h.3M-.1 83.6h.3"/>
<path d="M-.1 83.7h.3M-.1 83.8h.3M-.1 83.9h.3M-.1 84h.3M-.1 84.1h.3M-.1 84.2h.3M-.1 84.3h.3M-.1 84.4h.3M-.1 85.9h.3M-.1 86h.3M-.1 86.1h.3M-.1 86.2h.3"/>
<path d="M-.1 86.3h.3M-.1 86.4h.3M-.1 86.5h.3M-.1 86.6h.3M-.1 86.7h.3M-.1 86.8h.3M-.1 86.9h.3M-.1 91h.3M-.1 91.1h.3M-.1 91.2h.3M-.1 91.3h.3M-.1 91.4h.3"/>
<path d="M-.1 91.5h.3M-.1 91.6h.3M-.1 91.7h.3M-.1 91.8h.3M-.1 91.9h.3M-.1 92h.3M197.5 84.5h1.3M197.5 84.6h1.3M197.5 84.7h1.3M197.5 84.8h1.3M197.5 84.9h1.3M197.5 85h1.3"/>
<path d="M197.5 85.1h1.3M197.5 85.2h1.3M197.5 85.3h1.3M197.5 85.4h1.3M197.5 85.5h1.3M197.5 85.6h1.3M197.5 85.7h1.3M197.5 85.8h1.3"/>
</g>
<g fill="none" stroke="#4040ff" stroke-width=".18">
<path d="M40.6 58h1M40.6 58.1h1M40.6 58.2h1M40.6 58.3h1M40.6 58.4h1M40.6 58.5h1M40.6 58.6h1M40.6 58.7h1M40.6 58.8h1M40.6 58.9h1M40.6 59h1M60.5 58h1"/>
<path d="M60.5 58.1h1M60.5 58.2h1M60.5 58.3h1M60.5 58.4h1M60.5 58.5h1M60.5 58.6h1M60.5 57.6h1M60.5 57.7h1M60.5 57.8h1M60.5 57.9h1M70.7 53.3h1M70.7 53.4h1"/>
<path d="M70.7 53.5h1M70.7 53.6h1M70.7 53.7h1M70.7 53.8h1M70.7 53.9h1M70.7 54h1M70.7 54.1h1M70.7 54.2h1M70.7 54.3h1M73.2 53.3h1M73.2 53.4h1M73.2 53.5h1"/>
<path d="M73.2 53.6h1M73.2 53.7h1M73.2 53.8h1M73.2 53.9h1M73.2 54h1M73.2 54.1h1M73.2 54.2h1M73.2 54.3h1M75.7 53.3h1.1M75.7 53.4h1.1M75.7 53.5h1.1M75.7 53.6h1.1"/>
<path d="M75.7 53.7h1.1M75.7 53.8h1.1M75.7 53.9h1.1M75.7 54h1.1M75.7 54.1h1.1M75.7 54.2h1.1M75.7 54.3h1.1M83.4 53.3h1M83.4 53.4h1M83.4 53.5h1M83.4 53.6h1M83.4 53.7h1"/>
<path d="M83.4 53.8h1M83.4 53.9h1M83.4 54h1M83.4 54.1h1M83.4 54.2h1M83.4 54.3h1M85.9 53.3h1M85.9 53.4h1M85.9 53.5h1M85.9 53.6h1M85.9 53.7h1M85.9 53.8h1"/>
<path d="M85.9 53.9h1M85.9 54h1M85.9 54.1h1M85.9 54.2h1M85.9 54.3h1M91 53.3h1M91 53.4h1M91 53.5h1M91 53.6h1M91 53.7h1M91 53.8h1M91 53.9h1"/>
<path d="M91 54h1M91 54.1h1M91 54.2h1M91 54.3h1M93.5 53.3h1M93.5 53.4h1M93.5 53.5h1M93.5 53.6h1M93.5 53.7h1M93.5 53.8h1M93.5 53.9h1M93.5 54h1"/>
<path d="M93.5 54.1h1M93.5 54.2h1M93.5 54.3h1M96.1 53.3h1M96.1 53.4h1M96.1 53.5h1M96.1 53.6h1M96.1 53.7h1M96.1 53.8h1M96.1 53.9h1M96.1 54h1M96.1 54.1h1"/>
<path d="M96.1 54.2h1M96.1 54.3h1M98.6 53.3h1M98.6 53.4h1M98.6 53.5h1M98.6 53.6h1M98.6 53.7h1M98.6 53.8h1M98.6 53.9h1M98.6 54h1M98.6 54.1h1M98.6 54.2h1"/>
<path d="M98.6 54.3h1M108.8 53.3h1M108.8 53.4h1M108.8 53.5h1M108.8 53.6h1M108.8 53.7h1M108.8 53.8h1M108.8 53.9h1M108.8 54h1M108.8 54.1h1M108.8 54.2h1M108.8 54.3h1"/>
<path d="M184.8 54h1.3M184.8 54.1h1.3M184.8 54.2h1.3M184.8 54.3h1.3M184.8 54.4h1.3M184.8 54.5h1.3M184.8 54.6h1.3M184.8 54.7h1.3M184.8 54.8h1.3M184.8 54.9h1.3M184.8 55h1.3M184.8 55.1h1.3"/>
<path d="M184.8 55.2h1.3M184.8 55.3h1.3M187.4 54h1.2M187.4 54.1h1.2M187.4 54.2h1.2M187.4 54.3h1.2M187.4 54.4h1.2M187.4 54.5h1.2M187.4 54.6h1.2M187.4 54.7h1.2M187.4 54.8h1.2M187.4 54.9h1.2"/>
<path d="M187.4 55h1.2M187.4 55.1h1.2M187.4 55.2h1.2M187.4 55.3h1.2M189.9 54h1.3M189.9 54.1h1.3M189.9 54.2h1.3M189.9 54.3h1.3M189.9 54.4h1.3M189.9 54.5h1.3M189.9 54.6h1.3M189.9 54.7h1.3"/>
<path d="M189.9 54.8h1.3M189.9 54.9h1.3M189.9 55h1.3M189.9 55.1h1.3M189.9 55.2h1.3M189.9 55.3h1.3M40.6 73.2h1M40.6 73.3h1M40.6 73.4h1M40.6 73.5h1M40.6 73.6h1M40.6 73.7h1"/>
<path d="M40.6 73.8h1M40.6 73.9h1M40.6 74h1M40.6 74.1h1M40.6 74.2h1M40.6 68.1h1M40.6 68.2h1M40.6 68.3h1M40.6 68.4h1M40.6 68.5h1M40.6 68.6h1M40.6 68.7h1"/>
<path d="M40.6 68.8h1M40.6 68.9h1M40.6 69h1M40.6 69.1h1M40.6 78.3h1M40.6 78.4h1M40.6 78.5h1M40.6 78.6h1M40.6 78.7h1M40.6 78.8h1M40.6 78.9h1M40.6 79h1"/>
<path d="M40.6 79.1h1M40.6 79.2h1M40.6 79.3h1M60.5 71h1M60.5 71.1h1M60.5 71.2h1M60.5 71.3h1M60.5 71.4h1M60.5 71.5h1M60.5 71.6h1M60.5 71.7h1M60.5 71.8h1"/>
<path d="M60.5 71.9h1M60.5 72h1M60.5 72.1h1M66 65.6h1M66 65.7h1M66 65.8h1M66 65.9h1M66 66h1M66 66.1h1M66 66.2h1M66 66.3h1M66 66.4h1"/>
<path d="M66 66.5h1M66 66.6h1M175.9 75.6h1.3M175.9 75.7h1.3M175.9 75.8h1.3M175.9 75.9h1.3M175.9 76h1.3M175.9 76.1h1.3M175.9 76.2h1.3M175.9 76.3h1.3M175.9 76.4h1.3M175.9 76.5h1.3"/>
<path d="M175.9 76.6h1.3M175.9 76.7h1.3M175.9 76.8h1.3M175.9 76.9h1.3M40.6 80.8h1M40.6 80.9h1M40.6 81h1M40.6 81.1h1M40.6 81.2h1M40.6 81.3h1M40.6 81.4h1M40.6 81.5h1"/>
<path d="M40.6 81.6h1M40.6 81.7h1M40.6 81.8h1M40.6 83.4h1M40.6 83.5h1M40.6 83.6h1M40.6 83.7h1M40.6 83.8h1M40.6 83.9h1M40.6 84h1M40.6 84.1h1M40.6 84.2h1"/>
<path d="M40.6 84.3h1M40.6 84.4h1M85.8 142.9h1.2M85.8 143h1.2M85.8 143.1h1.2M85.8 143.2h1.2M85.8 143.3h1.2M85.8 143.4h1.2M85.8 143.5h1.2M85.8 143.6h1.2M85.8 143.7h1.2M85.8 143.8h1.2"/>
<path d="M85.8 143.9h1.2M85.8 144h1.2M85.8 144.1h1.2M85.8 144.2h1.2M106.1 142.9h1.3M106.1 143h1.3M106.1 143.1h1.3M106.1 143.2h1.3M106.1 143.3h1.3M106.1 143.4h1.3M106.1 143.5h1.3M106.1 143.6h1.3"/>
<path d="M106.1 143.7h1.3M106.1 143.8h1.3M106.1 143.9h1.3M106.1 144h1.3M106.1 144.1h1.3M106.1 144.2h1.3M126.4 142.9h1.3M126.4 143h1.3M126.4 143.1h1.3M126.4 143.2h1.3M126.4 143.3h1.3M126.4 143.4h1.3"/>
<path d="M126.4 143.5h1.3M126.4 143.6h1.3M126.4 143.7h1.3M126.4 143.8h1.3M126.4 143.9h1.3M126.4 144h1.3M126.4 144.1h1.3M126.4 144.2h1.3M146.7 142.9h1.3M146.7 143h1.3M146.7 143.1h1.3M146.7 143.2h1.3"/>
<path d="M146.7 143.3h1.3M146.7 143.4h1.3M146.7 143.5h1.3M146.7 143.6h1.3M146.7 143.7h1.3M146.7 143.8h1.3M146.7 143.9h1.3M146.7 144h1.3M146.7 144.1h1.3M146.7 144.2h1.3"/>
</g>
<path d="M69.9 33.8h45.7v11.2h-45.7z" fill="none" stroke="#000" stroke-width=".25"/>
<g font-size="3.4">
<text x="67.2" y="25.4">LCD1</text>
<text x="1.2" y="53.9">U1</text>
<text x="65.1" y="56.4">RV1</text>
<text x="179" y="75.7">R5</text>
<text x="201" y="75">Q1</text>
<text x="215.8" y="75.7">R6</text>
<text x="237.8" y="75">Q2</text>
<text x="90.2" y="136">R1</text>
<text x="110.5" y="136">R2</text>
<text x="130.9" y="136">R3</text>
<text x="151.2" y="136">R4</text>
</g>
<g font-size="2.4">
<text x="67.2" y="28.4">LM016L</text>
<text x="73.1" y="50.8" transform="rotate(-90 73.1 50.8)">VSS</text>
<text x="75.7" y="50.8" transform="rotate(-90 75.7 50.8)">VDD</text>
<text x="78.2" y="50.8" transform="rotate(-90 78.2 50.8)">VEE</text>
<text x="83.3" y="50.8" transform="rotate(-90 83.3 50.8)">RS</text>
<text x="85.8" y="50.8" transform="rotate(-90 85.8 50.8)">RW</text>
<text x="88.4" y="50.8" transform="rotate(-90 88.4 50.8)">E</text>
<text x="93.5" y="50.8" transform="rotate(-90 93.5 50.8)">D0</text>
<text x="96" y="50.8" transform="rotate(-90 96 50.8)">D1</text>
<text x="98.5" y="50.8" transform="rotate(-90 98.5 50.8)">D2</text>
<text x="101.1" y="50.8" transform="rotate(-90 101.1 50.8)">D3</text>
<text x="103.6" y="50.8" transform="rotate(-90 103.6 50.8)">D4</text>
<text x="106.2" y="50.8" transform="rotate(-90 106.2 50.8)">D5</text>
<text x="108.7" y="50.8" transform="rotate(-90 108.7 50.8)">D6</text>
<text x="111.2" y="50.8" transform="rotate(-90 111.2 50.8)">D7</text>
<text x="2.6" y="57.9">OSC1/CLKIN</text>
<text x="30.1" y="57.9">RB0/INT</text>
<text x="42" y="59.3">34</text>
<text x="42" y="56.8">33</text>
<text x="47" y="56.6">PB0</text>
<text x="47" y="59.1">PB1</text>
<text x="61.9" y="57.2" transform="rotate(-90 61.9 57.2)">5</text>
<text x="72" y="55.8" transform="rotate(-90 72 55.8)">1</text>
<text x="74.6" y="55.8" transform="rotate(-90 74.6 55.8)">2</text>
<text x="77.1" y="55.8" transform="rotate(-90 77.1 55.8)">3</text>
<text x="82.2" y="55.8" transform="rotate(-90 82.2 55.8)">4</text>
<text x="84.7" y="55.8" transform="rotate(-90 84.7 55.8)">5</text>
<text x="87.3" y="55.8" transform="rotate(-90 87.3 55.8)">6</text>
<text x="92.4" y="55.8" transform="rotate(-90 92.4 55.8)">7</text>
<text x="94.9" y="55.8" transform="rotate(-90 94.9 55.8)">8</text>
<text x="97.4" y="55.8" transform="rotate(-90 97.4 55.8)">9</text>
<text x="100" y="57" transform="rotate(-90 100 57)">10</text>
<text x="102.5" y="56.8" transform="rotate(-90 102.5 56.8)">11</text>
<text x="105.1" y="57" transform="rotate(-90 105.1 57)">12</text>
<text x="107.6" y="57" transform="rotate(-90 107.6 57)">13</text>
<text x="110.1" y="57" transform="rotate(-90 110.1 57)">14</text>
<text x="2.6" y="65.5">RA0/AN0</text>
<text x="2.6" y="60.4">OSC2/CLKOUT</text>
<text x="28.8" y="65.5">RB3/PGM</text>
<text x="34.1" y="63">RB2</text>
<text x="34.1" y="60.4">RB1</text>
<text x="42" y="64.4">36</text>
<text x="42" y="61.9">35</text>
<text x="47" y="61.7">PB2</text>
<text x="47" y="64.2">PB3</text>
<text x="186.1" y="62.2" transform="rotate(-90 186.1 62.2)">RC0</text>
<text x="188.7" y="62.2" transform="rotate(-90 188.7 62.2)">RC1</text>
<text x="191.2" y="62.2" transform="rotate(-90 191.2 62.2)">RC2</text>
<text x="193.8" y="62.2" transform="rotate(-90 193.8 62.2)">RC3</text>
<text x="196.3" y="62.2" transform="rotate(-90 196.3 62.2)">RC4</text>
<text x="198.8" y="62.2" transform="rotate(-90 198.8 62.2)">RC5</text>
<text x="201.4" y="62.2" transform="rotate(-90 201.4 62.2)">RC6</text>
<text x="203.9" y="62.2" transform="rotate(-90 203.9 62.2)">RC7</text>
<text x="214.1" y="62.2" transform="rotate(-90 214.1 62.2)">L2</text>
<text x="216.6" y="62.2" transform="rotate(-90 216.6 62.2)">L1</text>
<text x="2.6" y="68.1">RA1/AN1</text>
<text x="2.6" y="70.6">RA2/AN2/VREF-/CVREF</text>
<text x="34.1" y="70.6">RB5</text>
<text x="34.1" y="68.1">RB4</text>
<text x="42" y="72">39</text>
<text x="42" y="69.5">38</text>
<text x="42" y="67">37</text>
<text x="47" y="69.3">PB5</text>
<text x="47" y="66.7">PB4</text>
<text x="47" y="71.8">L.1</text>
<text x="67.4" y="66.7">4</text>
<text x="2.6" y="75.7">RA4/T0CKI/C1OUT</text>
<text x="2.6" y="73.1">RA3/AN3/VREF+</text>
<text x="28.9" y="75.7">RB7/PGD</text>
<text x="28.9" y="73.1">RB6/PGC</text>
<text x="42" y="74.6">40</text>
<text x="47" y="74.4">L.2</text>
<text x="61.9" y="73.6" transform="rotate(-90 61.9 73.6)">6</text>
<text x="65" y="74.5">5K</text>
<text x="82" y="74.9" transform="rotate(-90 82 74.9)">PB</text>
<text x="82" y="72.2" transform="rotate(-90 82 72.2)">0</text>
<text x="87.1" y="74.9" transform="rotate(-90 87.1 74.9)">PB</text>
<text x="87.1" y="72.1" transform="rotate(-90 87.1 72.1)">1</text>
<text x="102.3" y="74.9" transform="rotate(-90 102.3 74.9)">PB2</text>
<text x="104.9" y="74.9" transform="rotate(-90 104.9 74.9)">PB3</text>
<text x="107.4" y="74.9" transform="rotate(-90 107.4 74.9)">PB4</text>
<text x="109.9" y="74.9" transform="rotate(-90 109.9 74.9)">PB5</text>
<text x="171.5" y="76.9">L.2</text>
<text x="200.9" y="78">NPN</text>
<text x="209.6" y="76.9">L.1</text>
<text x="237.7" y="78">NPN</text>
<text x="2.6" y="78.2">RA5/AN4/SS/C2OUT</text>
<text x="2.6" y="83.3">RE0/AN5/RD</text>
<text x="19.6" y="80.8">RC0/T1OSO/T1CKI</text>
<text x="21.1" y="83.3">RC1/T1OSI/CCP2</text>
<text x="42" y="82.2">16</text>
<text x="42" y="79.7">15</text>
<text x="47" y="79.5">RC0</text>
<text x="47" y="82">RC1</text>
<text x="178.9" y="80.6">220</text>
<text x="215.8" y="80.6">220</text>
<text x="2.6" y="85.8">RE1/AN6/WR</text>
<text x="2.6" y="88.4">RE2/AN7/CS</text>
<text x="24.3" y="88.4">RC3/SCK/SCL</text>
<text x="27.7" y="85.8">RC2/CCP1</text>
<text x="42" y="84.7">17</text>
<text x="42" y="87.3">18</text>
<text x="42" y="89.8">23</text>
<text x="47" y="84.5">RC2</text>
<text x="47" y="87.1">RC3</text>
<text x="47" y="89.6">RC4</text>
<text x="198.8" y="87.6" transform="rotate(-90 198.8 87.6)">L2</text>
<text x="235.7" y="87.6" transform="rotate(-90 235.7 87.6)">L1</text>
<text x="2.6" y="93.5">MCLR/Vpp/THV</text>
<text x="25" y="90.9">RC4/SDI/SDA</text>
<text x="28.8" y="93.5">RC5/SDO</text>
<text x="42" y="94.9">25</text>
<text x="42" y="92.4">24</text>
<text x="47" y="94.7">RC6</text>
<text x="47" y="92.2">RC5</text>
<text x="87" y="92.7" transform="rotate(-90 87 92.7)">Col1</text>
<text x="107.4" y="92.7" transform="rotate(-90 107.4 92.7)">Col2</text>
<text x="127.7" y="92.7" transform="rotate(-90 127.7 92.7)">Col3</text>
<text x="148" y="90.2" transform="rotate(-90 148 90.2)">Col4</text>
<text x="27" y="98.5">RC7/RX/DT</text>
<text x="27.1" y="96">RC6/TX/CK</text>
<text x="42" y="97.4">26</text>
<text x="28" y="103.6">RD0/PSP0</text>
<text x="28" y="106.2">RD1/PSP1</text>
<text x="42" y="102.5">19</text>
<text x="42" y="105.1">20</text>
<text x="42" y="107.6">21</text>
<text x="47" y="102.3">Col1</text>
<text x="47" y="104.9">Col2</text>
<text x="47" y="107.4">Col3</text>
<text x="156.3" y="104.9">Cow4</text>
<text x="28" y="113.8">RD4/PSP4</text>
<text x="28" y="111.2">RD3/PSP3</text>
<text x="28" y="108.7">RD2/PSP2</text>
<text x="42" y="112.7">27</text>
<text x="42" y="110.1">22</text>
<text x="47" y="109.9">Col4</text>
<text x="47" y="112.5">Cow1</text>
<text x="156.3" y="112.5">Cow3</text>
<text x="28" y="118.9">RD6/PSP6</text>
<text x="28" y="116.3">RD5/PSP5</text>
<text x="42" y="117.8">29</text>
<text x="42" y="115.2">28</text>
<text x="47" y="115">Cow2</text>
<text x="47" y="117.6">Cow3</text>
<text x="1.1" y="125.3">PIC16F877A</text>
<text x="28" y="121.4">RD7/PSP7</text>
<text x="42" y="120.3">30</text>
<text x="47" y="120.1">Cow4</text>
<text x="156.3" y="120.1">Cow2</text>
<text x="156.3" y="127.7">Cow1</text>
<text x="90.2" y="138.9">10k</text>
<text x="110.5" y="138.9">10k</text>
<text x="130.8" y="138.9">10k</text>
<text x="151.1" y="138.9">10k</text>
</g>
<text font-size="1.6" x="62.8" y="65.8" transform="rotate(-90 62.8 65.8)">7%</text>
</svg>
